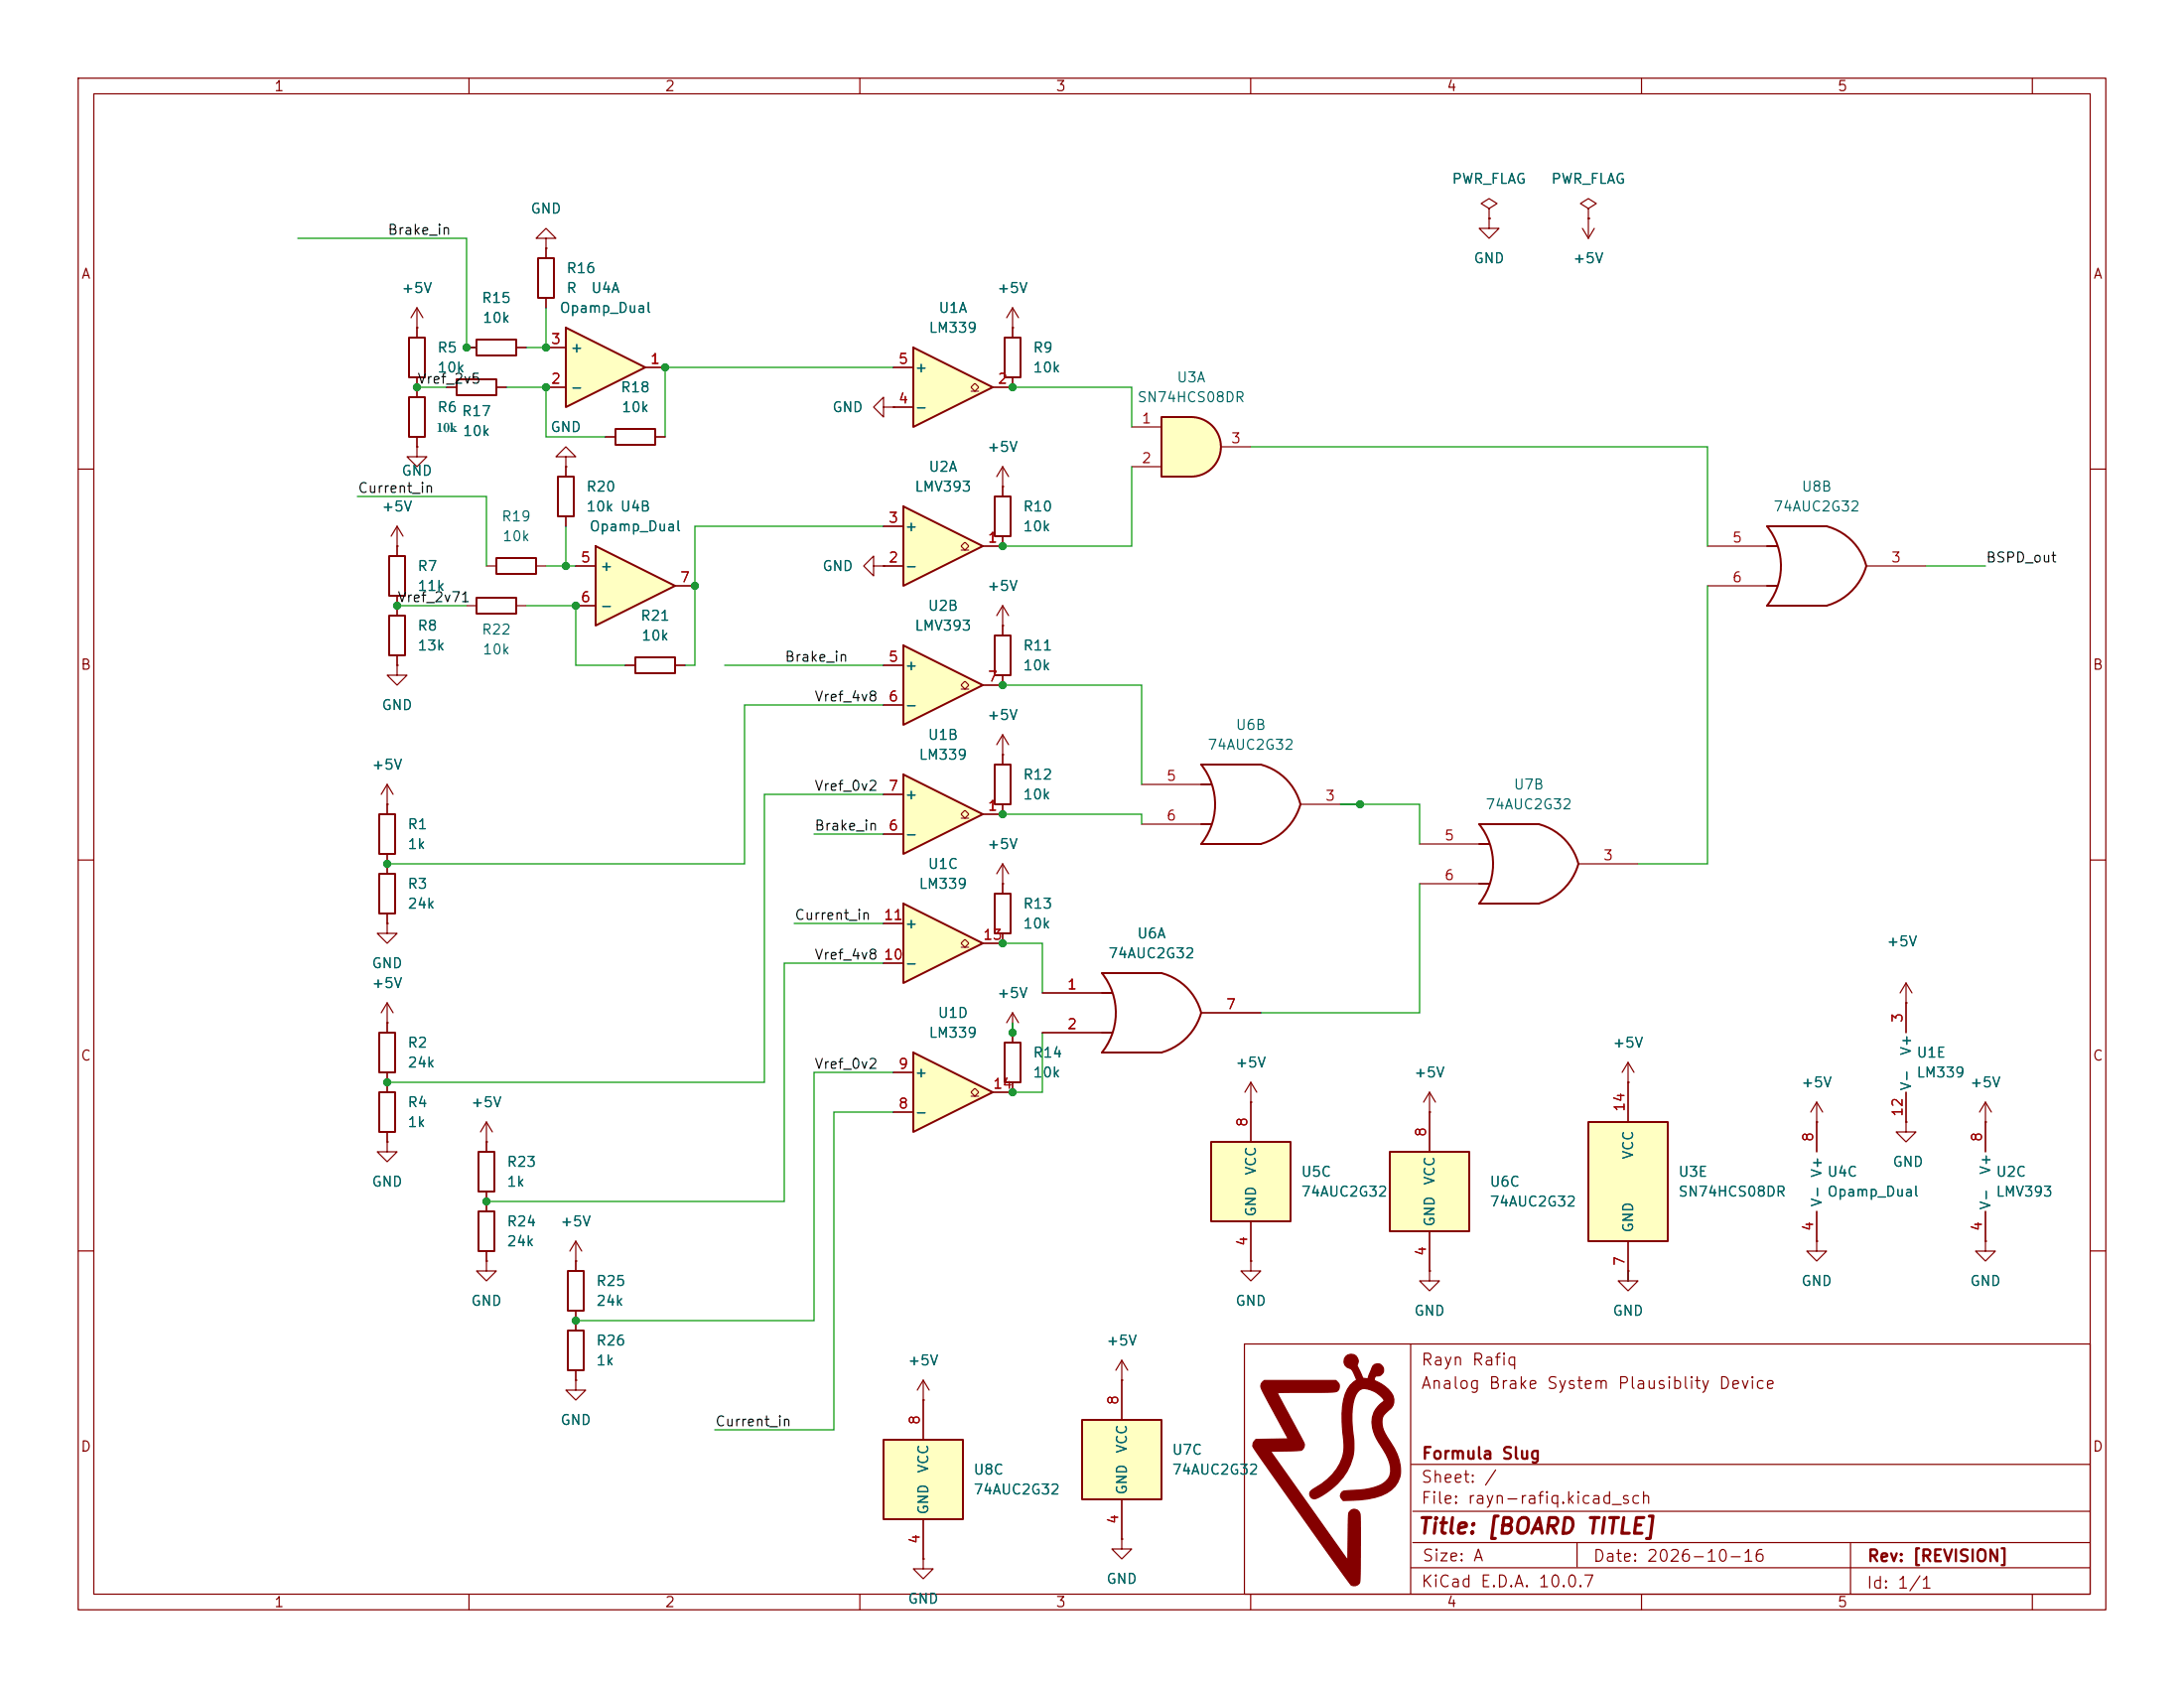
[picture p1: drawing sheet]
<svg xmlns="http://www.w3.org/2000/svg" width="279mm" height="216mm" viewBox="0 0 279 216" stroke-linecap="round" stroke-linejoin="round" font-family="sans-serif">
<g fill="none" stroke="#840000" stroke-width=".15">
<path d="M10 10h259.4v195.9h-259.4zM12 12h255.4v191.9h-255.4zM60 10v2M110 10v2M160 10v2M210 10v2M260 10v2M202.4 29.2l.8 1.3M203.2 27.9h.1M203.2 27.9v2.6M204 29.2l-.8 1.3M10 60h2"/>
<path d="M50.8 69.9v1.2M50.8 76.2v1.3M267.4 60h2M10 110h2M128.3 113h.1M128.3 110.5l-.8 1.3M128.3 110.5l.7 1.3M128.3 110.5v3.8M128.3 119.4v1.3M267.4 110h2M10 160h2M159.2 171.9h108.2v32h-108.2z"/>
<path d="M180.5 171.9v32M267.4 160h2M180.5 187.3h86.8M180.7 197.3h86.6M180.7 193.3h86.6M201.8 197.4v3M236.7 197.4v6.5M60 203.9v2M110 203.9v2M160 203.9v2M180.5 200.5h86.9M210 203.9v2"/>
<path d="M260 203.9v2"/>
</g>
<g fill="#840000" stroke="#840000" stroke-width=".15">
<path d="M161.5 176.8l.2-.2h9.2a.8 .8 0 0 1 .1 1.4l-1.1 .1h-6.5l1 1.9a37.5 37.5 0 0 1 2.5 4.8 .7 .7 0 0 1-.9 .7l-3.5 .1 9.9 14 .1-5.5a.78 .78 0 0 1 .7-1 .78 .78 0 0 1 .8 .9v.9a67.1 67.1 0 0 1-.1 7.6 .78 .78 0 0 1-.8 .3 .78 .78 0 0 1-.6-.5l-9.7-13.6-2.5-3.7v-.4l.4-.5 4.1-.1-3.3-6a.96 .96 0 0 1 0-1.2z"/>
<path d="M172.2 173.5a.93 .93 0 0 1 1.2-.1 .93 .93 0 0 1 .2 1.3l.6 1.3a.55 .55 0 0 0 .8 .3l.5-1.2a.78 .78 0 0 1 .9-.6 .78 .78 0 0 1 .6 .9 .78 .78 0 0 1-.9 .6l-.2 .1-.1 .5a4.9 4.9 0 0 1 2.4 2 1.5 1.5 0 0 1-.7 1.9 1.86 1.86 0 0 0-.5 2.5l.4 .8a7.1 7.1 0 0 1 1.8 4.7 3.4 3.4 0 0 1-2.5 2.8 13.3 13.3 0 0 1-4.9 .6 .66 .66 0 0 1-.3-.8 .66 .66 0 0 1 .7-.4 10 10 0 0 0 4.8-1 2.06 2.06 0 0 0 .8-2.5l-.2-.6-.7-1.2a5.6 5.6 0 0 1-1.3-4.1 4.7 4.7 0 0 1 1.5-2.2 3.2 3.2 0 0 0-2.8-1.5 1.74 1.74 0 0 0-1.1 1.3 13.5 13.5 0 0 0 0 5 6.9 6.9 0 0 1-3.3 6.8l-1.2 .8a.69 .69 0 0 1-.7 .2 .69 .69 0 0 1-.5-.7 1.07 1.07 0 0 1 .8-.7 6.4 6.4 0 0 0 3.6-5l-.1-1.7a14.1 14.1 0 0 1 .3-5.3 3.2 3.2 0 0 1 1.5-1.8l-.7-1.4a.98 .98 0 0 1-.7-1.6z"/>
</g>
<path d="M49.8 71.1h2v5.1h-2zM127.3 114.3h2v5.1h-2z" fill="none" stroke="#840000" stroke-width=".25"/>
<g fill="#ffffc2">
<path d="M189.2 108h1.3z"/>
<path d="M189.2 113h1.3z"/>
</g>
<path d="M189.2 105.4h7.6M189.2 115.6h7.6" fill="none" stroke="#ffffc2" stroke-width=".13"/>
<path d="M52.3 50.8h2.1v5.1h-2.1zM128.5 43.2h2.1v5.1h-2.1zM61 76.5h5v2h-5zM63.5 71.4h5.1v2h-5.1zM127.3 63.5h2v5.1h-2zM81.3 84.1h5.1v2h-5.1zM189.2 105.4h7.6a7.1 7.1 0 0 1 5.1 5.1 7.4 7.4 0 0 1-5.1 5.1h-7.6a8.1 8.1 0 0 0 0-10.2zM189.2 108h1.3M189.2 113h1.3" fill="none" stroke="#840000" stroke-width=".25"/>
<g fill="none" stroke="#840000" stroke-width=".15">
<path d="M129.5 39.4v3.8M129.5 39.4l-.7 1.2M129.5 39.4l.8 1.2M53.3 57.2v1.2h1.3l-1.3 1.3-1.2-1.3h1.2M53.3 57.2h.1M53.3 49.5v1.3M53.3 55.9v1.3M129.5 41.9h.1M129.5 48.3v1.2M59.7 77.5h1.3M62.2 72.4h1.3M66 77.5h1.3"/>
<path d="M68.6 72.4h1.2M128.3 62.2v1.3M128.3 68.6v1.3M80 85.1h1.3M86.4 85.1h1.2M181.6 108h7.6M181.6 113h7.6M201.9 110.5h7.6"/>
</g>
<path d="M76.2 69.9l10.2 5-10.2 5.1z" fill="#ffffc2"/>
<path d="M76.2 69.9l10.2 5-10.2 5.1z" fill="none" stroke="#840000" stroke-width=".25"/>
<path d="M73.7 72.4h2.5M73.7 77.5h2.5M86.4 74.9h2.5" fill="none" stroke="#840000" stroke-width=".15"/>
<g fill="#ffffc2">
<path d="M153.7 100.3h1.2z"/>
<path d="M153.7 105.4h1.2z"/>
</g>
<path d="M153.7 97.8h7.6M153.7 108h7.6" fill="none" stroke="#ffffc2" stroke-width=".13"/>
<path d="M153.7 97.8h7.6a7.1 7.1 0 0 1 5.1 5.1 7.4 7.4 0 0 1-5.1 5.1h-7.6a8.1 8.1 0 0 0 0-10.2zM48.5 111.8h2v5h-2zM48.5 104.1h2v5.1h-2zM153.7 100.3h1.2M153.7 105.4h1.2" fill="none" stroke="#840000" stroke-width=".25"/>
<g fill="none" stroke="#840000" stroke-width=".15">
<path d="M190.5 26.7l1-.7-1-.6-1 .6 1 .7v1.2M190.5 27.9h.1M203.2 26.7l1-.7-1-.6-1 .6 1 .7v1.2M203.2 27.9h.1M49.5 102.9h.1M49.5 100.3l-.7 1.3M49.5 100.3l.8 1.3M49.5 100.3v3.8M49.5 109.2v2.6M49.5 116.8v1.3M146 100.3h7.7M146 105.4h7.7"/>
<path d="M166.4 102.9h7.6"/>
</g>
<path d="M152.4 53.3a3.8 3.8 0 0 1 3.8 3.9 3.8 3.8 0 0 1-3.8 3.8z" fill="#ffffc2" stroke="#ffffc2" stroke-width=".13"/>
<path d="M148.6 53.3h3.8v7.7h-3.8z" fill="#ffffc2"/>
<path d="M148.6 53.3h3.8a3.8 3.8 0 0 1 3.8 3.9 3.8 3.8 0 0 1-3.8 3.8h-3.8zM49.8 78.7h2v5.1h-2zM48.5 139.7h2v5.1h-2zM61.2 154.9h2v5.1h-2zM72.6 162.6h2.1v5h-2.1zM72.6 170.2h2.1v5.1h-2.1z" fill="none" stroke="#840000" stroke-width=".25"/>
<g fill="none" stroke="#840000" stroke-width=".15">
<path d="M190.5 27.9v1.3h1.3l-1.3 1.3-1.3-1.3h1.3M190.5 27.9h.1M144.8 54.6h3.8M144.8 59.7h3.8M156.2 57.2h3.8M50.8 77.5v1.2M50.8 83.8v1.3M49.5 138.4v1.3M49.5 144.8v1.3M62.2 153.7v1.2M73.7 158.8v3.8M73.7 158.8l-.8 1.2"/>
<path d="M73.7 158.8l.7 1.2M62.2 161.3v1.3h1.3l-1.3 1.2-1.2-1.2h1.2M62.2 161.3h.1M62.2 160v1.3M73.7 176.5v1.3h1.2l-1.2 1.3-1.3-1.3h1.3M73.7 176.5h.1M73.7 161.3h.1M73.7 167.6v2.6M73.7 175.3v1.2"/>
</g>
<path d="M113 184.2h10.2v10.1h-10.2z" fill="#ffffc2"/>
<path d="M113 184.2h10.2v10.1h-10.2z" fill="none" stroke="#840000" stroke-width=".25"/>
<path d="M118.1 179.1v5.1M118.1 194.3v5.1" fill="none" stroke="#840000" stroke-width=".15"/>
<path d="M138.4 181.6h10.2v10.2h-10.2z" fill="#ffffc2"/>
<path d="M58.4 48.5h5.1v2h-5.1zM78.7 54.9h5.1v2h-5.1zM71.4 61h2v5h-2zM48.5 132.1h2v5.1h-2zM61.2 147.3h2v5.1h-2zM138.4 181.6h10.2v10.2h-10.2z" fill="none" stroke="#840000" stroke-width=".25"/>
<g fill="none" stroke="#840000" stroke-width=".15">
<path d="M57.1 49.5h1.3M63.5 49.5h1.3M72.4 58.4h1.3l-1.3-1.2-1.3 1.2h1.3v1.3M72.4 59.7h.1M72.4 59.7v1.3M77.5 55.9h1.2M83.8 55.9h1.3M50.8 69.9h.1M50.8 67.3l-.8 1.3M50.8 67.3l.8 1.3M50.8 67.3v2.6M72.4 66v1.3"/>
<path d="M50.8 85.1v1.3h1.3l-1.3 1.2-1.3-1.2h1.3M50.8 85.1h.1M49.5 118.1v1.3h1.3l-1.3 1.3-1.2-1.3h1.2M49.5 118.1h.1M49.5 130.8h.1M49.5 128.3v3.8M49.5 137.2v1.2M49.5 128.3l-.7 1.2M49.5 128.3l.8 1.2M49.5 146.1v1.2h1.3l-1.3 1.3-1.2-1.3h1.2M49.5 146.1h.1M62.2 146.1h.1"/>
<path d="M62.2 143.5v3.8M62.2 152.4v1.3M62.2 143.5l-.7 1.3M62.2 143.5l.8 1.3M118.1 179.1h.1M118.1 176.5l-.8 1.3M118.1 176.5l.8 1.3M118.1 176.5v2.6M143.5 176.5h.1M143.5 174v7.6M143.5 174l-.8 1.3M143.5 174l.8 1.3"/>
<path d="M160 161.3v1.3h1.3l-1.3 1.2-1.3-1.2h1.3M160 161.3h.1M118.1 199.4v1.3h1.3l-1.3 1.2-1.3-1.2h1.3M118.1 199.4h.1M143.5 196.9v1.2h1.3l-1.3 1.3-1.3-1.3h1.3M143.5 196.9h.1M143.5 191.8v5.1"/>
</g>
<path d="M116.8 44.5l10.2 5-10.2 5.1z" fill="#ffffc2"/>
<path d="M116.8 44.5l10.2 5-10.2 5.1z" fill="none" stroke="#840000" stroke-width=".25"/>
<path d="M124.2 50h.5l-.5-.5 .5-.5 .5 .5-.5 .5h.5" fill="none" stroke="#840000" stroke-width=".13"/>
<path d="M114.3 52.1h2.5M114.3 47h2.5M127 49.5h2.5" fill="none" stroke="#840000" stroke-width=".15"/>
<path d="M115.6 64.8l10.1 5.1-10.1 5z" fill="#ffffc2"/>
<path d="M115.6 64.8l10.1 5.1-10.1 5z" fill="none" stroke="#840000" stroke-width=".25"/>
<path d="M122.9 70.4h.5l-.5-.5 .5-.6 .6 .6-.6 .5h.6" fill="none" stroke="#840000" stroke-width=".13"/>
<path d="M113 52.1v-1.3l-1.2 1.3 1.2 1.2v-1.2h1.3M114.3 52.1h.1M128.3 59.7l-.8 1.3M128.3 59.7l.7 1.3M128.3 59.7v2.5M113 72.4h2.6M113 67.3h2.6M125.7 69.9h2.6M128.3 62.2h.1" fill="none" stroke="#840000" stroke-width=".15"/>
<path d="M72.4 41.9l10.1 5.1-10.1 5.1z" fill="#ffffc2"/>
<path d="M72.4 41.9l10.1 5.1-10.1 5.1z" fill="none" stroke="#840000" stroke-width=".25"/>
<path d="M69.8 49.5h2.6M69.8 44.5h2.6M82.5 47h2.6" fill="none" stroke="#840000" stroke-width=".15"/>
<g fill="#ffffc2">
<path d="M141 127h1.2z"/>
<path d="M141 132.1h1.2z"/>
</g>
<path d="M141 124.5h7.6M141 134.6h7.6" fill="none" stroke="#ffffc2" stroke-width=".13"/>
<path d="M141 124.5h7.6a7.1 7.1 0 0 1 5.1 5 7.4 7.4 0 0 1-5.1 5.1h-7.6a8.1 8.1 0 0 0 0-10.1zM141 127h1.2M141 132.1h1.2" fill="none" stroke="#840000" stroke-width=".25"/>
<path d="M133.3 127h7.7M133.3 132.1h7.7M153.7 129.5h7.6" fill="none" stroke="#840000" stroke-width=".15"/>
<path d="M116.8 134.6l10.2 5.1-10.2 5.1z" fill="#ffffc2"/>
<path d="M127.3 97.8h2v5.1h-2zM116.8 134.6l10.2 5.1-10.2 5.1zM128.5 133.4h2.1v5h-2.1z" fill="none" stroke="#840000" stroke-width=".25"/>
<path d="M124.2 140.2h.5l-.5-.5 .5-.5 .5 .5-.5 .5h.5" fill="none" stroke="#840000" stroke-width=".13"/>
<path d="M128.3 96.5v1.3M128.3 102.9v1.2M114.3 137.2h2.5M129.5 138.4v1.3h-2.5M129.5 132.1v1.3M160 138.4l-.7 1.3M160 138.4l.8 1.3M160 138.4v2.6M114.3 142.2h2.5M160 141h.1" fill="none" stroke="#840000" stroke-width=".15"/>
<path d="M115.6 99.1l10.1 5-10.1 5.1z" fill="#ffffc2"/>
<path d="M115.6 99.1l10.1 5-10.1 5.1z" fill="none" stroke="#840000" stroke-width=".25"/>
<path d="M122.9 104.6h.5l-.5-.5 .5-.5 .6 .5-.6 .5h.6" fill="none" stroke="#840000" stroke-width=".13"/>
<path d="M113 106.7h2.6M113 101.6h2.6M125.7 104.1h2.6" fill="none" stroke="#840000" stroke-width=".15"/>
<path d="M115.6 82.6l10.1 5-10.1 5.1z" fill="#ffffc2"/>
<path d="M68.8 33h2.1v5.1h-2.1zM52.3 43.2h2.1v5.1h-2.1zM115.6 82.6l10.1 5-10.1 5.1zM127.3 81.3h2v5.1h-2z" fill="none" stroke="#840000" stroke-width=".25"/>
<path d="M122.9 88.1h.5l-.5-.5 .5-.5 .6 .5-.6 .5h.6" fill="none" stroke="#840000" stroke-width=".13"/>
<g fill="none" stroke="#840000" stroke-width=".15">
<path d="M53.3 39.4v3.8M53.3 39.4l-.7 1.2M53.3 39.4l.8 1.2M69.8 30.5h-1.2l1.2-1.3 1.3 1.3h-1.3v1.3M69.8 31.8h.1M69.8 31.8v1.2M69.8 38.1v1.3M53.3 41.9h.1M53.3 48.3v1.2M128.3 77.5v3.8M128.3 77.5l-.8 1.2M128.3 77.5l.7 1.2"/>
<path d="M113 85.1h2.6M113 90.2h2.6M128.3 96.5h.1M128.3 80h.1M128.3 86.4v1.2h-2.6M128.3 94v2.5M128.3 94l-.8 1.3M128.3 94l.7 1.3M243.8 128.3h.1M243.8 125.7l-.7 1.3M243.8 125.7l.8 1.3M243.8 125.7v2.6"/>
</g>
<path d="M115.6 115.6l10.1 5.1-10.1 5z" fill="#ffffc2"/>
<path d="M61 43.4h5v2.1h-5zM115.6 115.6l10.1 5.1-10.1 5z" fill="none" stroke="#840000" stroke-width=".25"/>
<path d="M122.9 121.2h.5l-.5-.5 .5-.6 .6 .6-.6 .5h.6" fill="none" stroke="#840000" stroke-width=".13"/>
<g fill="none" stroke="#840000" stroke-width=".15">
<path d="M59.7 44.5h1.3M66 44.5h1.3M113 118.1h2.6M113 123.2h2.6M125.7 120.7h2.6M129.5 132.1h.1M129.5 129.5l-.7 1.3M129.5 129.5l.8 1.3M129.5 129.5v2.6M232.4 158.8v1.2h1.3l-1.3 1.3-1.3-1.3h1.3M232.4 158.8h.1M232.4 143.5v3.8"/>
<path d="M232.4 154.9v3.9M243.8 143.5v1.3h1.3l-1.3 1.3-1.2-1.3h1.2M243.8 143.5h.1M254 158.8v1.2h1.3l-1.3 1.3-1.3-1.3h1.3M254 158.8h.1M254 143.5v3.8M254 154.9v3.9"/>
</g>
<path d="M177.8 147.3h10.2v10.2h-10.2z" fill="#ffffc2"/>
<path d="M177.8 147.3h10.2v10.2h-10.2z" fill="none" stroke="#840000" stroke-width=".25"/>
<path d="M182.9 139.7v7.6M182.9 139.7l-.8 1.3M182.9 139.7l.7 1.3M182.9 142.2h.1M182.9 157.5v5.1M182.9 162.6v1.2h1.2l-1.2 1.3-1.3-1.3h1.3M182.9 162.6h.1" fill="none" stroke="#840000" stroke-width=".15"/>
<path d="M154.9 146.1h10.2v10.1h-10.2z" fill="#ffffc2"/>
<path d="M154.9 146.1h10.2v10.1h-10.2z" fill="none" stroke="#840000" stroke-width=".25"/>
<path d="M208.3 138.4h.1M208.3 135.9l-.8 1.3M208.3 135.9l.7 1.3M208.3 135.9v2.5M160 141v5.1M160 156.2v5.1M208.3 162.6v1.2h1.2l-1.2 1.3-1.3-1.3h1.3M208.3 162.6h.1" fill="none" stroke="#840000" stroke-width=".15"/>
<path d="M203.2 143.5h10.2v15.3h-10.2z" fill="#ffffc2"/>
<path d="M203.2 143.5h10.2v15.3h-10.2z" fill="none" stroke="#840000" stroke-width=".25"/>
<path d="M208.3 138.4v5.1M208.3 158.8v5" fill="none" stroke="#840000" stroke-width=".15"/>
<g fill="#ffffc2">
<path d="M226.1 69.9h1.2z"/>
<path d="M226.1 74.9h1.2z"/>
</g>
<path d="M226.1 67.3h7.6M226.1 77.5h7.6" fill="none" stroke="#ffffc2" stroke-width=".13"/>
<path d="M226.1 67.3h7.6a7.1 7.1 0 0 1 5.1 5.1 7.4 7.4 0 0 1-5.1 5.1h-7.6a8.1 8.1 0 0 0 0-10.2zM226.1 69.9h1.2M226.1 74.9h1.2" fill="none" stroke="#840000" stroke-width=".25"/>
<g fill="none" stroke="#840000" stroke-width=".15">
<path d="M69.8 31.8h.1M69.8 31.8v1.2M69.8 38.1v1.3M190.5 27.9h.1M203.2 27.9h.1M53.3 57.2h.1M53.3 41.9h.1M53.3 41.9v1.3M53.3 48.3v2.5M53.3 55.9v1.3M57.1 49.5h1.3M59.7 44.5h1.3"/>
<path d="M63.5 49.5h1.3M66 44.5h1.3M69.8 49.5h2.6M69.8 44.5h2.6M72.4 59.7h.1M72.4 59.7v1.3M77.5 55.9h1.2M82.5 47h2.6M83.8 55.9h1.3M114.3 52.1h.1M114.3 52.1h2.5M114.3 47h2.5"/>
<path d="M129.5 41.9h.1M129.5 41.9v1.3M129.5 48.3v1.2h-2.5M50.8 69.9h.1M50.8 69.9v1.2M50.8 76.2v2.5M72.4 66v1.3M73.7 72.4h2.5M73.7 77.5h2.5M86.4 74.9h2.5M111.8 72.4v-1.3l-1.3 1.3 1.3 1.3v-1.3h1.2M113 72.4h.1"/>
<path d="M113 72.4h2.6M113 67.3h2.6M128.3 62.2h.1M128.3 68.6v1.3h-2.6M128.3 62.2v1.3M218.4 69.9h7.7M218.4 74.9h7.7M238.8 72.4h7.6M50.8 85.1h.1M50.8 83.8v1.3M80 85.1h1.3M86.4 85.1h1.2"/>
<path d="M113 85.1h2.6M113 90.2h2.6M128.3 96.5h.1M128.3 80h.1M128.3 80v1.3M128.3 86.4v1.2h-2.6M128.3 96.5v1.3M49.5 118.1h.1M49.5 102.9h.1M49.5 102.9v1.2M49.5 109.2v2.6M49.5 116.8v1.3"/>
<path d="M113 106.7h2.6M113 101.6h2.6M113 118.1h2.6M128.3 113h.1M128.3 102.9v1.2h-2.6M128.3 113v1.3M128.3 119.4v1.3h-2.6M49.5 130.8h.1M49.5 130.8v1.3M49.5 137.2v2.5M113 123.2h2.6M114.3 137.2h2.5"/>
<path d="M129.5 132.1h.1M129.5 132.1v1.3M129.5 138.4v1.3h-2.5M133.3 127h7.7M133.3 132.1h7.7M153.7 129.5h7.6M208.3 138.4h.1M208.3 138.4v5.1M243.8 128.3h.1M243.8 128.3v3.8M243.8 139.7v3.8M49.5 146.1h.1"/>
<path d="M49.5 144.8v1.3M62.2 146.1h.1M62.2 146.1v1.2M62.2 152.4v2.5M114.3 142.2h2.5M160 141h.1M160 141v5.1M160 156.2v5.1M182.9 142.2h.1M182.9 142.2v5.1M182.9 157.5v5.1M208.3 158.8v5"/>
<path d="M232.4 143.5h.1M232.4 158.8h.1M232.4 141l-.8 1.2M232.4 141l.8 1.2M232.4 141v6.3M232.4 154.9v3.9M243.8 143.5h.1M254 143.5h.1M254 158.8h.1M254 141l-.8 1.2M254 141l.8 1.2M254 141v6.3"/>
<path d="M254 154.9v3.9M62.2 161.3h.1M62.2 160v1.3M73.7 176.5h.1M73.7 161.3h.1M73.7 161.3v1.3M73.7 167.6v2.6M73.7 175.3v1.2M118.1 179.1h.1M118.1 179.1v5.1M143.5 176.5h.1M143.5 176.5v5.1"/>
<path d="M160 161.3h.1M182.9 162.6h.1M208.3 162.6h.1M118.1 199.4h.1M118.1 194.3v5.1M143.5 196.9h.1M143.5 191.8v5.1"/>
</g>
<g fill="none" stroke="#009600" stroke-width=".15">
<path d="M38.1 30.5h21.6v14h1.3M69.8 39.4v5.1h-2.5M53.3 49.5h3.8M64.8 49.5h5v6.4h7.7M114.3 47h-29.2v8.9M129.5 49.5h15.3v5.1M144.8 59.7v10.2h-16.5M160 57.2h58.4v12.7M45.7 63.5h16.5v8.9M50.8 77.5h8.9M67.3 77.5h6.4v7.6h6.3M69.8 72.4h3.9"/>
<path d="M72.4 67.3v5.1M113 67.3h-24.1v17.8h-1.3M218.4 74.9v35.6h-8.9M246.4 72.4h7.6M92.7 85.1h20.3M113 90.2h-17.8v20.3h-45.7M128.3 87.6h17.7v12.7M101.6 118.1h11.4M104.1 106.7h8.9M113 101.6h-15.2v36.8h-48.3M128.3 104.1h17.7v1.3M171.4 102.9h10.2v5.1"/>
<path d="M181.6 113v16.5h-20.3M113 123.2h-12.7v30.5h-38.1M114.3 137.2h-10.2v31.7h-30.4M128.3 120.7h5v6.3M129.5 130.8v1.3M133.3 132.1v7.6h-3.8M114.3 142.2h-7.6v40.7h-15.3M208.3 162.6v1.2"/>
</g>
<g fill="#009600" stroke="#009600" stroke-width=".13">
<circle cx="73.7" cy="168.9" r=".46"/>
<circle cx="62.2" cy="153.7" r=".46"/>
<circle cx="49.5" cy="138.4" r=".46"/>
<circle cx="129.5" cy="139.7" r=".46"/>
<circle cx="128.3" cy="104.1" r=".46"/>
<circle cx="128.3" cy="87.6" r=".46"/>
<circle cx="129.5" cy="132.1" r=".46"/>
<circle cx="88.9" cy="74.9" r=".46"/>
<circle cx="128.3" cy="120.7" r=".46"/>
<circle cx="53.3" cy="49.5" r=".46"/>
<circle cx="72.4" cy="72.4" r=".46"/>
<circle cx="73.7" cy="77.5" r=".46"/>
<circle cx="49.5" cy="110.5" r=".46"/>
<circle cx="50.8" cy="77.5" r=".46"/>
<circle cx="129.5" cy="49.5" r=".46"/>
<circle cx="128.3" cy="69.9" r=".46"/>
<circle cx="85.1" cy="47" r=".46"/>
<circle cx="69.8" cy="49.5" r=".46"/>
<circle cx="69.8" cy="44.5" r=".46"/>
<circle cx="59.7" cy="44.5" r=".46"/>
<circle cx="174" cy="102.9" r=".46"/>
</g>
<text font-size="2" fill="#840000" x="181.2" y="196.7">Title: [BOARD TITLE]</text>
<text font-size="1.8" fill="#006464" x="55.9" y="55.2">10k</text>
<g font-size="1.5" fill="#840000">
<text x="181.7" y="175">Rayn Rafiq</text>
<text x="181.7" y="178">Analog Brake System Plausiblity Device</text>
<text x="181.7" y="190">Sheet: /</text>
<text x="181.8" y="187">Formula Slug</text>
<text x="181.7" y="192.7">File: rayn-rafiq.kicad_sch</text>
<text x="181.7" y="203.4">KiCad E.D.A. 10.0.7</text>
<text x="181.8" y="200.1">Size: A</text>
<text x="203.7" y="200.1">Date: 2026-10-16</text>
<text x="238.7" y="203.6">Id: 1/1</text>
<text x="238.8" y="200.1">Rev: [REVISION]</text>
</g>
<g font-size="1.3" fill="#840000">
<text x="35" y="12">1</text>
<text x="85" y="12">2</text>
<text x="135" y="12">3</text>
<text x="185" y="12">4</text>
<text x="235" y="12">5</text>
<text x="10.3" y="36">A</text>
<text x="267.7" y="36">A</text>
<text x="10.2" y="86">B</text>
<text x="267.6" y="86">B</text>
<text x="10.2" y="136">C</text>
<text x="267.6" y="136">C</text>
<text x="10.2" y="186">D</text>
<text x="267.6" y="186">D</text>
<text x="35" y="205.9">1</text>
<text x="85" y="205.9">2</text>
<text x="135" y="205.9">3</text>
<text x="185" y="205.9">4</text>
<text x="235" y="205.9">5</text>
</g>
<g font-size="1.3" fill="#006464">
<text x="185.7" y="23.8">PWR_FLAG</text>
<text x="198.4" y="23.8">PWR_FLAG</text>
<text x="67.8" y="27.6">GND</text>
<text x="72.4" y="35.3">R16</text>
<text x="188.4" y="34">GND</text>
<text x="201.1" y="34">+5V</text>
<text x="51.3" y="37.8">+5V</text>
<text x="61.5" y="39.1">R15</text>
<text x="61.6" y="41.6">10k</text>
<text x="71.5" y="40.3">Opamp_Dual</text>
<text x="72.4" y="37.8">R</text>
<text x="75.5" y="37.8">U4A</text>
<text x="120" y="40.3">U1A</text>
<text x="127.5" y="37.8">+5V</text>
<text x="55.9" y="45.4">R5</text>
<text x="55.9" y="48">10k</text>
<text x="72.9" y="45.4">+</text>
<text x="116.9" y="48">+</text>
<text x="118.7" y="42.9">LM339</text>
<text x="132.1" y="45.4">R9</text>
<text x="132.1" y="48">10k</text>
<text x="55.9" y="53">R6</text>
<text x="59" y="53.5">R17</text>
<text x="72.9" y="50.5">-</text>
<text x="79.3" y="50.5">R18</text>
<text x="79.4" y="53">10k</text>
<text x="106.4" y="53">GND</text>
<text x="116.9" y="53">-</text>
<text x="145.4" y="51.8">SN74HCS08DR</text>
<text x="150.5" y="49.2">U3A</text>
<text x="59.1" y="56.1">10k</text>
<text x="70.3" y="55.6">GND</text>
<text x="126.2" y="58.1">+5V</text>
<text x="48.7" y="65.7">+5V</text>
<text x="51.3" y="61.2">GND</text>
<text x="74.9" y="63.2">R20</text>
<text x="74.9" y="65.7">10k U4B</text>
<text x="116.9" y="63.2">LMV393</text>
<text x="118.7" y="60.7">U2A</text>
<text x="130.8" y="65.7">R10</text>
<text x="226.8" y="65.7">74AUC2G32</text>
<text x="230.4" y="63.2">U8B</text>
<text x="64.1" y="67">R19</text>
<text x="64.2" y="69.5">10k</text>
<text x="75.3" y="68.3">Opamp_Dual</text>
<text x="115.7" y="68.3">+</text>
<text x="130.8" y="68.3">10k</text>
<text x="53.3" y="73.4">R7</text>
<text x="53.3" y="75.9">11k</text>
<text x="76.7" y="73.4">+</text>
<text x="105.1" y="73.4">GND</text>
<text x="115.7" y="73.4">-</text>
<text x="126.2" y="75.9">+5V</text>
<text x="53.3" y="81">R8</text>
<text x="53.3" y="83.5">13k</text>
<text x="61.5" y="81.5">R22</text>
<text x="76.7" y="78.4">-</text>
<text x="81.8" y="79.7">R21</text>
<text x="82" y="82.2">10k</text>
<text x="116.9" y="81">LMV393</text>
<text x="118.6" y="78.4">U2B</text>
<text x="130.8" y="83.5">R11</text>
<text x="61.6" y="84">10k</text>
<text x="115.7" y="86.1">+</text>
<text x="130.8" y="86.1">10k</text>
<text x="48.7" y="91.1">GND</text>
<text x="115.7" y="91.1">-</text>
<text x="118.6" y="94.9">U1B</text>
<text x="126.2" y="92.4">+5V</text>
<text x="158" y="93.7">U6B</text>
<text x="47.5" y="98.8">+5V</text>
<text x="117.5" y="97.5">LM339</text>
<text x="130.8" y="100">R12</text>
<text x="154.4" y="96.2">74AUC2G32</text>
<text x="193.5" y="101.3">U7B</text>
<text x="52.1" y="106.4">R1</text>
<text x="115.7" y="107.6">-</text>
<text x="115.7" y="102.6">+</text>
<text x="130.8" y="102.6">10k</text>
<text x="189.9" y="103.8">74AUC2G32</text>
<text x="52.1" y="114">R3</text>
<text x="52.1" y="108.9">1k</text>
<text x="117.5" y="114">LM339</text>
<text x="118.6" y="111.5">U1C</text>
<text x="126.2" y="108.9">+5V</text>
<text x="52.1" y="116.5">24k</text>
<text x="115.7" y="119.1">+</text>
<text x="130.8" y="116.5">R13</text>
<text x="130.8" y="119.1">10k</text>
<text x="47.5" y="124.2">GND</text>
<text x="115.7" y="124.2">-</text>
<text x="141.7" y="122.9">74AUC2G32</text>
<text x="145.4" y="120.3">U6A</text>
<text x="241.3" y="121.4">+5V</text>
<text x="47.5" y="126.7">+5V</text>
<text x="119.9" y="130.5">U1D</text>
<text x="127.5" y="128">+5V</text>
<text x="52.1" y="134.3">R2</text>
<text x="52.1" y="136.9">24k</text>
<text x="118.7" y="133">LM339</text>
<text x="132.1" y="135.6">R14</text>
<text x="158" y="136.9">+5V</text>
<text x="206.2" y="134.3">+5V</text>
<text x="244.8" y="135.1" transform="rotate(-90 244.8 135.1)">V+</text>
<text x="245.1" y="135.6">U1E</text>
<text x="52.1" y="141.9">R4</text>
<text x="60.2" y="141.9">+5V</text>
<text x="116.9" y="143.2">-</text>
<text x="116.9" y="138.1">+</text>
<text x="132.1" y="138.1">10k</text>
<text x="180.8" y="138.1">+5V</text>
<text x="230.3" y="139.4">+5V</text>
<text x="244.8" y="139.6" transform="rotate(-90 244.8 139.6)">V-</text>
<text x="245.1" y="138.1">LM339</text>
<text x="251.9" y="139.4">+5V</text>
<text x="52.1" y="144.5">1k</text>
<text x="64.8" y="149.6">R23</text>
<text x="209.2" y="148.4" transform="rotate(-90 209.2 148.4)">VCC</text>
<text x="242" y="149.6">GND</text>
<text x="47.5" y="152.1">GND</text>
<text x="64.8" y="152.1">1k</text>
<text x="161" y="155.7" transform="rotate(-90 161 155.7)">GND</text>
<text x="161" y="150.4" transform="rotate(-90 161 150.4)">VCC</text>
<text x="166.4" y="150.8">U5C</text>
<text x="166.4" y="153.4">74AUC2G32</text>
<text x="183.8" y="151.7" transform="rotate(-90 183.8 151.7)">VCC</text>
<text x="190.5" y="152.1">U6C</text>
<text x="190.5" y="154.6">74AUC2G32</text>
<text x="214.6" y="150.8">U3E</text>
<text x="214.6" y="153.4">SN74HCS08DR</text>
<text x="233.4" y="154.5" transform="rotate(-90 233.4 154.5)">V- V+</text>
<text x="233.7" y="150.8">U4C</text>
<text x="233.7" y="153.4">Opamp_Dual</text>
<text x="255" y="154.8" transform="rotate(-90 255 154.8)">V-</text>
<text x="255" y="150.3" transform="rotate(-90 255 150.3)">V+</text>
<text x="255.3" y="150.8">U2C</text>
<text x="255.3" y="153.4">LMV393</text>
<text x="64.8" y="157.2">R24</text>
<text x="64.8" y="159.7">24k</text>
<text x="71.6" y="157.2">+5V</text>
<text x="183.8" y="157" transform="rotate(-90 183.8 157)">GND</text>
<text x="209.2" y="157.8" transform="rotate(-90 209.2 157.8)">GND</text>
<text x="60.2" y="167.3">GND</text>
<text x="76.2" y="164.8">R25</text>
<text x="76.2" y="167.3">24k</text>
<text x="158" y="167.3">GND</text>
<text x="230.3" y="164.8">GND</text>
<text x="251.9" y="164.8">GND</text>
<text x="76.2" y="172.4">R26</text>
<text x="141.4" y="172.4">+5V</text>
<text x="180.8" y="168.6">GND</text>
<text x="206.2" y="168.6">GND</text>
<text x="76.2" y="175">1k</text>
<text x="116" y="175">+5V</text>
<text x="71.6" y="182.6">GND</text>
<text x="144.5" y="186" transform="rotate(-90 144.5 186)">VCC</text>
<text x="119.1" y="188.5" transform="rotate(-90 119.1 188.5)">VCC</text>
<text x="124.4" y="188.9">U8C</text>
<text x="124.4" y="191.5">74AUC2G32</text>
<text x="144.5" y="191.3" transform="rotate(-90 144.5 191.3)">GND</text>
<text x="149.8" y="186.4">U7C</text>
<text x="149.8" y="188.9">74AUC2G32</text>
<text x="119.1" y="193.8" transform="rotate(-90 119.1 193.8)">GND</text>
<text x="141.4" y="202.9">GND</text>
<text x="116" y="205.4">GND</text>
</g>
<g font-size="1.3" fill="#0f0f0f">
<text x="49.5" y="30.4">Brake_in</text>
<text x="53.3" y="49.4">Vref_2v5</text>
<text x="45.7" y="63.4">Current_in</text>
<text x="50.8" y="77.3">Vref_2v71</text>
<text x="254" y="72.3">BSPD_out</text>
<text x="100.3" y="85">Brake_in</text>
<text x="104.1" y="90">Vref_4v8</text>
<text x="104.1" y="101.5">Vref_0v2</text>
<text x="104.1" y="106.6">Brake_in</text>
<text x="101.6" y="118">Current_in</text>
<text x="104.1" y="123.1">Vref_4v8</text>
<text x="104.1" y="137">Vref_0v2</text>
<text x="91.4" y="182.8">Current_in</text>
</g>
<g font-size="1.3" fill="#a90000">
<text x="70.4" y="44.3">3</text>
<text x="83.1" y="46.9">1</text>
<text x="114.8" y="46.9">5</text>
<text x="70.4" y="49.4">2</text>
<text x="114.8" y="51.9">4</text>
<text x="127.5" y="49.4">2</text>
<text x="146" y="54.5">1</text>
<text x="146" y="59.6">2</text>
<text x="157.4" y="57">3</text>
<text x="113.6" y="67.2">3</text>
<text x="126.3" y="69.7">1</text>
<text x="221.5" y="69.7">5</text>
<text x="74.2" y="72.3">5</text>
<text x="74.2" y="77.3">6</text>
<text x="86.9" y="74.8">7</text>
<text x="113.6" y="72.3">2</text>
<text x="221.5" y="74.8">6</text>
<text x="241.8" y="72.3">3</text>
<text x="113.6" y="85">5</text>
<text x="126.3" y="87.5">7</text>
<text x="113.6" y="90">6</text>
<text x="113.6" y="101.5">7</text>
<text x="149.1" y="100.2">5</text>
<text x="113.6" y="106.5">6</text>
<text x="126.3" y="104">1</text>
<text x="149.1" y="105.3">6</text>
<text x="169.4" y="102.7">3</text>
<text x="184.7" y="107.8">5</text>
<text x="184.7" y="112.9">6</text>
<text x="205" y="110.4">3</text>
<text x="113" y="118">11</text>
<text x="113" y="123.1">10</text>
<text x="125.7" y="120.5">13</text>
<text x="136.4" y="126.9">1</text>
<text x="136.4" y="131.9">2</text>
<text x="156.7" y="129.4">7</text>
<text x="243.7" y="130.9" transform="rotate(-90 243.7 130.9)">3</text>
<text x="114.8" y="137">9</text>
<text x="114.8" y="142.1">8</text>
<text x="126.9" y="139.6">14</text>
<text x="208.1" y="142.3" transform="rotate(-90 208.1 142.3)">14</text>
<text x="243.7" y="142.9" transform="rotate(-90 243.7 142.9)">12</text>
<text x="159.9" y="144.2" transform="rotate(-90 159.9 144.2)">8</text>
<text x="182.7" y="145.5" transform="rotate(-90 182.7 145.5)">8</text>
<text x="232.3" y="146.1" transform="rotate(-90 232.3 146.1)">8</text>
<text x="253.9" y="146.1" transform="rotate(-90 253.9 146.1)">8</text>
<text x="159.9" y="159.5" transform="rotate(-90 159.9 159.5)">4</text>
<text x="182.7" y="160.8" transform="rotate(-90 182.7 160.8)">4</text>
<text x="232.3" y="157.6" transform="rotate(-90 232.3 157.6)">4</text>
<text x="253.9" y="157.6" transform="rotate(-90 253.9 157.6)">4</text>
<text x="208.1" y="162" transform="rotate(-90 208.1 162)">7</text>
<text x="143.4" y="179.8" transform="rotate(-90 143.4 179.8)">8</text>
<text x="118" y="182.3" transform="rotate(-90 118 182.3)">8</text>
<text x="118" y="197.6" transform="rotate(-90 118 197.6)">4</text>
<text x="143.4" y="195" transform="rotate(-90 143.4 195)">4</text>
</g>
</svg>
